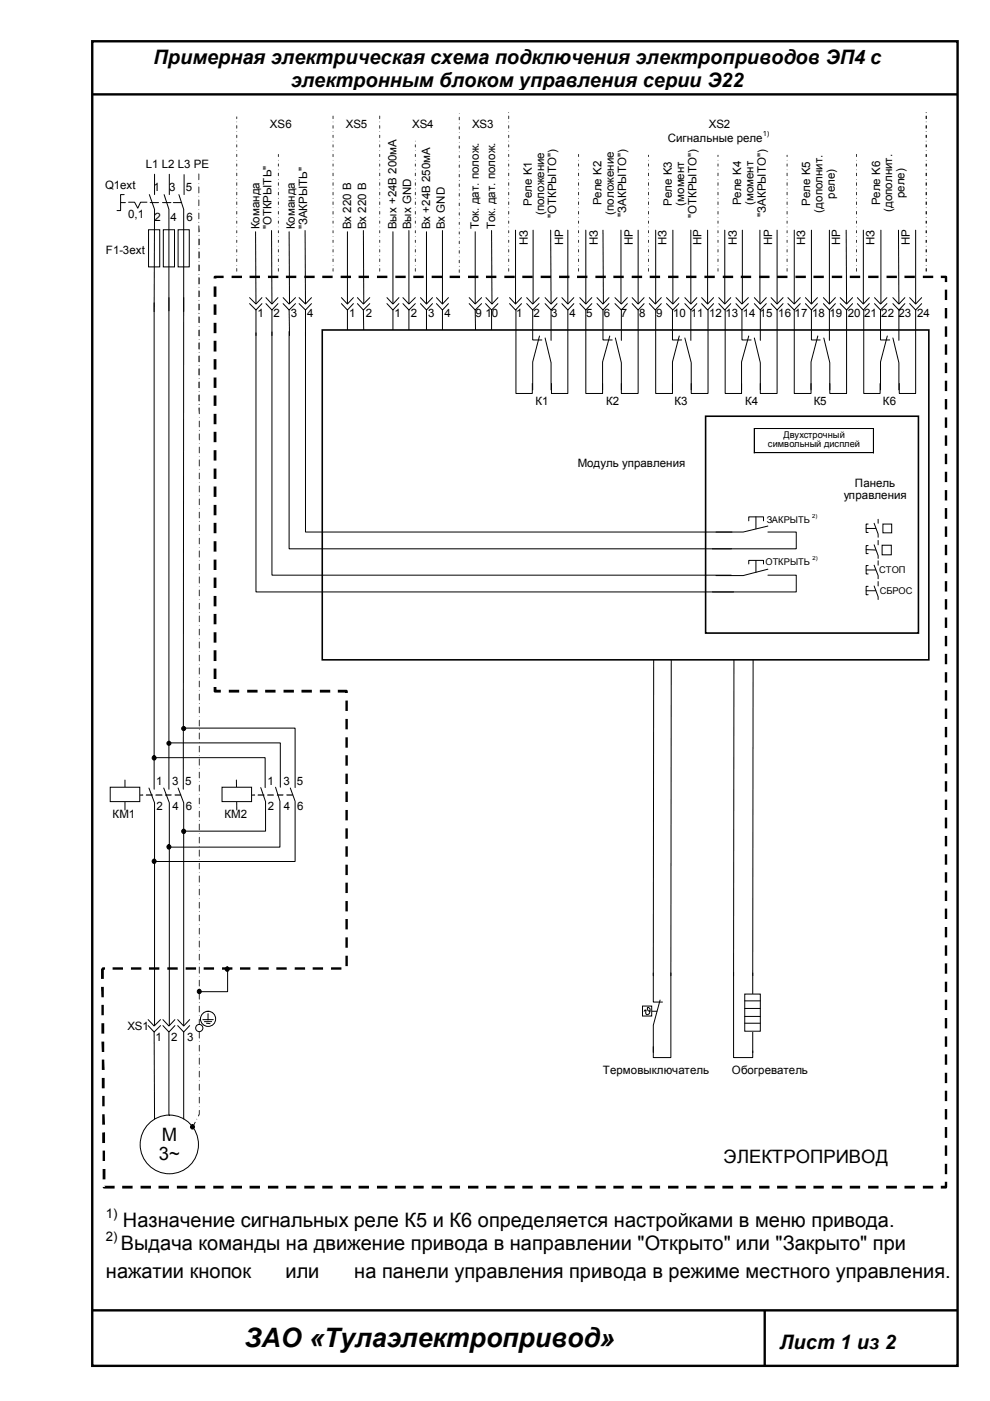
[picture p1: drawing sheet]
<svg xmlns="http://www.w3.org/2000/svg" width="210mm" height="297mm" viewBox="0 0 210 297" stroke-linecap="round" stroke-linejoin="round" font-family="sans-serif">
<path d="M19.6 8.7h183.4v280.9h-183.4zM19.6 20h183.4M19.6 277.8h183.4M162.1 277.8v11.8" fill="none" stroke="#000" stroke-width=".51"/>
<path d="M73.7 65.6v5.5M77 65.6l.1 5.5M83.3 65.6v5.5M86.7 65.6v5.5M90.4 65.6v5.5M93.8 65.6v5.5M100.8 65.6v5.5M104.2 65.6v5.5M138.6 135.8l-.1 71.1M142.3 136.4l-.1 70.5M155.6 136l-.1 70.9M159.7 136.1l-.1 70.8" fill="none" stroke="#000" stroke-width=".21"/>
<path d="M68.3 70h128.6v69.9h-128.6z" fill="#fff"/>
<path d="M68.3 70h128.6v69.9h-128.6z" fill="none" stroke="#000" stroke-width=".34"/>
<g fill="none" stroke="#000" stroke-width=".21">
<path d="M32.8 36.9v4.4M35.9 36.9v4.4M39 37v4.3M25.7 43h.9M26.3 41.3h-.7v3.3h-.8M27.3 42.9h1.2l.7 1.2 .6-1.2h1.4M31.5 48.7h2.4v7.9h-2.4zM31.7 41.3l1.1 3.1-.1 21.7M31.8 43h1.8M34.5 43h1.7M34.6 48.7h2.4v7.9h-2.4zM34.8 41.3l1 3.1v21.5"/>
<path d="M36.7 43h1.8M37.8 48.7h2.3v7.9h-2.3zM37.9 41.3l1 3.1v21.7M32.7 218.8l.1 18.5M35.8 218.9v17.5M38.9 218.8v18.5"/>
<circle cx="40.8" cy="238.9" r=".45"/>
<circle cx="35.9" cy="242.6" r="6.2"/>
</g>
<g fill="#000">
<path d="M42.1 36.9h.1v1.3zM42.1 38.9h.1zM42.2 39.5v1.5zM42.1 41.6h.1zM42.1 42.4h.1v1.3zM42.2 44.3v.2zM42.1 45.2h.1v1.3zM42.2 47v.3zM42.1 47.9h.1l.1 1.2-.1 .2zM42.1 49.9h.2zM42.1 50.7h.2v1.2l-.1 .1zM42.1 52.7h.2zM42.2 53.3l.1 .1v1.3l-.1 .1zM42.1 55.4h.2zM42.1 56.2h.2v1.2l-.1 .1zM42.2 58.1l.1 .1-.1 .1zM42.1 58.9h.2v1.3l-.1 .1zM42.1 60.9h.2z"/>
<path d="M42.1 61.7h.2v1.2l-.1 .1zM42.1 63.7h.2zM42.1 64.5h.2v1.2l-.1 .1zM42.1 66.4h.2l-.1 .2zM42.2 67.1l.1 .1-.1 1.3-.1-.1zM42.1 69.2h.2zM42.1 70h.2l-.1 1.3-.1-.1zM42.1 72h.2zM42.1 72.7h.2l-.1 1.4-.1-.1zM42.1 74.7h.2zM42.1 75.5h.2l-.1 1.3-.1-.1zM42.1 77.5h.2zM42.1 78.2h.2l-.1 1.4-.1-.1zM42.1 80.2h.2zM42.1 81h.2l-.1 1.3-.1-.1zM42.1 83h.2zM42.1 83.8l.1-.2 .1 .2-.1 1.3-.1-.1zM42.1 85.7h.2l-.1 .2z"/>
<path d="M42.1 86.5h.2l-.1 1.3zM42.2 88.5h.1zM42.2 89.3h.1l-.1 1.3zM42.2 91.1v.3zM42.2 92h.1l-.1 1.4zM42.2 94h.1zM42.2 94.8h.1l-.1 1.3zM42.2 96.7v.2zM42.2 97.5h.1l-.1 1.4zM42.2 99.5h.1zM42.2 100.3h.1l-.1 1.3zM42.2 102.3h.1zM42.2 102.9v1.5zM42.2 105h.1zM42.2 105.7v1.4zM42.2 107.8h.1zM42.2 108.6h.1l-.1 1.3zM42.2 110.4v.3z"/>
<path d="M42.2 111.3h.1l-.1 1.3zM42.2 113.3h.1zM42.2 114.1h.1l-.1 1.3zM42.2 116.1h.1zM42.2 116.7v1.5zM42.2 118.8h.1zM42.2 119.6h.1l-.1 1.3zM42.2 121.6h.1zM42.2 122.2v1.5zM42.2 124.3h.1zM42.2 125.1h.1l-.1 1.3zM42.2 127v.2zM42.2 127.8v1.4zM42.2 129.8h.1l-.1 .2zM42.2 130.6h.1l-.1 1.3zM42.2 132.5v.2zM42.2 133.4h.1l-.1 1.3zM42.2 135.4h.1z"/>
<path d="M42.2 136v1.5zM42.2 138.1h.1zM42.2 138.9h.1l-.1 1.3zM42.2 140.9h.1zM42.2 141.6h.1l-.1 1.4zM42.2 143.6h.1zM42.2 144.4h.1l-.1 1.3zM42.2 146.3v.2zM42.2 147v1.5zM42.2 149.1h.1l-.1 .2zM42.2 149.9h.1l-.1 1.3zM42.2 151.8v.2zM42.2 152.7h.1l-.1 1.3zM42.2 154.5v.3zM42.2 155.3v1.5zM42.2 157.4h.1zM42.2 158.2h.1l-.1 1.3zM42.2 160.2h.1z"/>
<path d="M42.2 160.9h.1l-.1 1.4zM42.2 162.9h.1zM42.2 163.7h.1l-.1 1.3zM42.2 165.6v.2zM42.2 166.3v1.5zM42.2 168.4h.1zM42.2 169.1v1.4zM42.2 171.2h.1zM42.2 172h.1l-.1 1.3zM42.2 173.8v.3zM42.2 174.6v1.5zM42.2 176.7h.1zM42.2 177.5h.1l-.1 1.3zM42.2 179.5h.1zM42.2 180.2h.1l-.1 1.4zM42.2 182.2h.1zM42.2 183h.1l-.1 1.3zM42.2 184.9v.2z"/>
<path d="M42.2 185.7h.1l-.1 1.4zM42.2 187.7h.1zM42.2 188.4v1.5zM42.2 190.5h.1zM42.2 191.3h.1l-.1 1.3zM42.2 193.2v.2zM42.2 193.9v1.5zM42.2 196h.1zM42.2 196.8h.1l-.1 1.3zM42.2 198.7v.2zM42.2 199.5h.1l-.1 1.4zM42.2 201.5h.1zM42.2 202.3h.1l-.1 1.4zM42.2 204.2v.2zM42.2 205h.1l-.1 1.4zM42.2 207h.1zM42.2 207.8h.1l-.1 1.4zM42.2 209.8h.1z"/>
<path d="M42.2 210.4v1.5zM42.2 212.5h.1l-.1 .2zM42.2 213.3h.1l-.1 1.4zM42.2 215.3h.1zM42.2 216.1h.1l-.1 1.4zM42.2 218v.2zM42.2 218.8h.1l-.1 1.4zM42.2 220.8h.1zM42.2 221.6h.1l-.1 1.4zM42.2 223.6h.1zM42.2 224.3h.1l-.1 1.4zM42.2 226.3h.1zM42.2 227.1h.1l-.1 1.4zM42.2 229.1h.1zM42.2 229.7v1.6zM42.2 231.8h.1zM42.2 232.6h.1l-.1 1.4zM42.2 234.6h.1zM42.2 235.4h.1v.8l-.1 .5h-.2zM41.7 237.3v-.1l.1 .1zM41.3 237.9h.2l-.6 1.1-.1-.1z"/>
</g>
<circle cx="40.8" cy="238.9" r=".45" fill="#000"/>
<path d="M147 243.2h47.8v6.4h-47.8z" fill="#fff"/>
<g fill="none" stroke="#000" stroke-width=".21">
<path d="M109.3 48.8v15.6M113 48.8v15.6M116.8 48.8v15.6M120.4 48.8v15.6M124.2 48.8v15.6M127.8 48.8l.1 15.6M131.7 48.8v15.6M135.3 48.8v15.6M139 48.8v15.6M142.7 48.8v15.6M146.5 48.8v15.6M150 48.8v15.6"/>
<path d="M153.7 48.8v15.6M157.4 48.8v15.6M161.1 48.8v15.6M164.8 48.8v15.6M168.4 48.8v15.6M172 48.8v15.6M175.9 48.8v15.6M179.4 48.8l.1 15.6M183 48.8v15.6M186.8 48.8v15.6M190.5 48.8l.1 15.6M194.1 48.8v15.6"/>
<path d="M32.7 64.2v103.1M35.8 63.1v104.2M38.9 63.1v104.2M108 63.1l1.3 1.4 1.3-1.4M108 64.4l1.3 1.3 1.3-1.3M109.4 65.6v17.8h3.5v-2.1M111.7 63.1l1.2 1.4 1.4-1.4M111.7 64.4l1.2 1.3 1.4-1.3M112.9 65.6v6.5h2M114.4 71.2l-1.5 5.5v6M115.6 63.1l1.2 1.4 1.3-1.4M115.6 64.4l1.2 1.3 1.3-1.3"/>
<path d="M115.6 71.7l1.2 5.2v5.8M116.8 65.6v6.6M119.1 63.1l1.3 1.4 1.3-1.4M119.1 64.4l1.3 1.3 1.3-1.3M120.4 65.6v17.8h-3.5v-2.1M122.9 63.1l1.3 1.4 1.3-1.4M122.9 64.4l1.3 1.3 1.3-1.3M124.2 65.6v17.8h3.6v-2.1M126.6 63.1l1.2 1.4 1.3-1.4M126.6 64.4l1.2 1.3 1.3-1.3M127.8 65.6v6.5h2M129.3 71.2l-1.5 5.5v6"/>
<path d="M130.4 63.1l1.3 1.4 1.3-1.4M130.4 64.4l1.3 1.3 1.3-1.3M130.5 71.7l1.2 5.2v5.8M131.7 65.6v6.6M134 63.1l1.3 1.4 1.3-1.4M134 64.4l1.3 1.3 1.3-1.3M135.3 65.6v17.8h-3.6v-2.1M137.7 63.1l1.2 1.4 1.3-1.4M137.7 64.4l1.2 1.3 1.3-1.3M139 65.6v17.8h3.6v-2.1M141.3 63.1l1.4 1.4 1.2-1.4M141.3 64.4l1.4 1.3 1.2-1.3"/>
<path d="M142.6 65.6v6.5h1.9M144 71.2l-1.4 5.5v6M145.2 63.1l1.3 1.4 1.2-1.4M145.2 64.4l1.3 1.3 1.2-1.3M145.2 71.7l1.4 5.2v5.8M146.5 65.6v6.6M148.8 63.1l1.2 1.4 1.3-1.4M148.8 64.4l1.2 1.3 1.3-1.3M150.1 65.6v17.8h-3.5v-2.1M152.4 63.1l1.3 1.4 1.2-1.4M152.4 64.4l1.3 1.3 1.2-1.3M153.8 65.6v17.8h3.4v-2.1"/>
<path d="M156 63.1l1.3 1.4 1.4-1.4M156 64.4l1.3 1.3 1.4-1.3M157.3 65.6v6.5h2M158.7 71.2l-1.5 5.5v6M159.9 63.1l1.3 1.4 1.3-1.4M159.9 64.4l1.3 1.3 1.3-1.3M159.9 71.7l1.3 5.2v5.8M161.2 65.6v6.6M163.5 63.1l1.3 1.4 1.2-1.4M163.5 64.4l1.3 1.3 1.2-1.3M164.8 65.6v17.8h-3.6v-2.1M167 63.1l1.4 1.4 1.3-1.4"/>
<path d="M167 64.4l1.4 1.3 1.3-1.3M168.4 65.6v17.8h3.6v-2.1M170.8 63.1l1.2 1.4 1.3-1.4M170.8 64.4l1.2 1.3 1.3-1.3M172 65.6v6.5h1.9M173.4 71.2l-1.4 5.5v6M174.6 63.1l1.3 1.4 1.2-1.4M174.6 64.4l1.3 1.3 1.2-1.3M174.7 71.7l1.2 5.2v5.8M175.9 65.6v6.6M178.1 63.1l1.4 1.4 1.3-1.4M178.1 64.4l1.4 1.3 1.3-1.3"/>
<path d="M179.5 65.6v17.8h-3.6v-2.1M181.8 63.1l1.2 1.4 1.3-1.4M181.8 64.4l1.2 1.3 1.3-1.3M183.1 65.6v17.8h3.5v-2.1M185.4 63.1l1.3 1.4 1.3-1.4M185.4 64.4l1.3 1.3 1.3-1.3M186.7 65.6v6.5h1.9M188.1 71.2l-1.4 5.5v6M189.3 63.1l1.3 1.4 1.3-1.4M189.3 64.4l1.3 1.3 1.3-1.3M189.3 71.7l1.3 5.2v5.8M190.6 65.6v6.6"/>
<path d="M192.9 63.1l1.2 1.4 1.3-1.4M192.9 64.4l1.2 1.3 1.3-1.3M194.1 65.6v17.8h-3.4v-2.1M48.3 205.5v4.8h-6.1M137.3 214.4h2M138.5 206.3v6.2h2M140 212l-1.5 5.4v5.7"/>
<circle cx="42.2" cy="210.2" r=".45"/>
<circle cx="48.2" cy="205.5" r=".45"/>
</g>
<g fill="#000">
<circle cx="42.2" cy="210.2" r=".45"/>
<circle cx="48.2" cy="205.5" r=".45"/>
</g>
<g fill="#000">
<path d="M107.8 36.7h.1v.7zM107.8 36h.1zM107.8 34.7h.1v.6zM107.8 34h.1z"/>
<path d="M107.8 32.7h.1v.6zM107.8 31.9h.1zM107.9 30.6v.7zM107.8 29.9h.1z"/>
<path d="M107.8 28.6h.1v.7zM107.8 27.9h.1zM107.8 26.6h.1v.7zM107.9 25.8v.1zM107.8 24.6h.1v.7zM107.9 23.7v.3z"/>
<path d="M196.3 36.7h.2v.6l-.2 .1zM196.3 36h.2zM196.3 34.7h.2v.5l-.2 .1zM196.3 34h.2z"/>
<path d="M196.3 32.7h.2v.5l-.2 .1zM196.3 31.9h.2zM196.3 30.6l.2 .1v.5l-.2 .1zM196.3 29.9h.2z"/>
<path d="M196.3 28.6h.2v.6l-.2 .1zM196.3 27.9h.2zM196.3 26.6h.2v.6l-.2 .1zM196.3 25.8l.2 .1h-.2zM196.3 24.6h.2v.6l-.2 .1zM196.3 23.7l.2 .2-.2 .1z"/>
<path d="M107.8 56.9h.1v.7zM107.8 56.2h.1zM107.8 54.9h.1v.7zM107.8 54.2h.1z"/>
<path d="M107.9 52.8v.7zM107.8 52.2h.1zM107.8 50.9h.1v.6zM107.8 50.2h.1z"/>
<path d="M107.8 48.9h.1v.6zM107.9 48v.2zM107.8 46.8h.1v.6zM107.8 46.1h.1z"/>
<path d="M107.8 44.8h.1v.7zM107.8 44.1h.1zM107.9 42.7v.8zM107.8 42h.1v.2z"/>
<path d="M107.8 40.8h.1v.6zM107.9 39.9v.3zM107.8 38.7h.1v.7zM107.9 38v.1z"/>
<path d="M122.6 56.9h.2l-.1 .7zM122.6 56.2h.2zM122.6 54.9h.2l-.1 .7zM122.6 54.2h.2zM122.7 52.8v.7zM122.6 52.2h.2zM122.6 50.9h.2l-.1 .6zM122.6 50.2h.2zM122.6 48.9h.2l-.1 .6zM122.7 48v.2zM122.6 46.8h.2l-.1 .6zM122.6 46.1h.2zM122.6 44.8h.2l-.1 .7zM122.6 44.1h.2zM122.7 42.7v.8zM122.6 42h.2l-.1 .2zM122.6 40.8h.2l-.1 .6zM122.7 39.9v.3zM122.6 38.7h.2l-.1 .7zM122.7 38v.1zM122.6 36.7h.2l-.1 .7zM122.6 36h.2zM122.6 34.7h.2l-.1 .6zM122.6 34h.2zM122.6 32.7h.2l-.1 .6z"/>
<path d="M137.4 56.9h.2l-.1 .7zM137.4 56.2h.2zM137.4 54.9h.2l-.1 .7zM137.4 54.2h.2zM137.5 52.8v.7zM137.4 52.2h.2zM137.4 50.9h.2l-.1 .6zM137.4 50.2h.2zM137.4 48.9h.2l-.1 .6zM137.5 48v.2zM137.4 46.8h.2l-.1 .6zM137.4 46.1h.2zM137.4 44.8h.2l-.1 .7zM137.4 44.1h.2zM137.5 42.7v.8zM137.4 42h.2l-.1 .2zM137.4 40.8h.2l-.1 .6zM137.5 39.9v.3zM137.4 38.7h.2l-.1 .7zM137.5 38v.1zM137.4 36.7h.2l-.1 .7zM137.4 36h.2zM137.4 34.7h.2l-.1 .6zM137.4 34h.2zM137.4 32.9h.2l-.1 .4z"/>
<path d="M152.2 56.8v.8zM152.1 56.2h.2zM152.1 54.9h.2l-.1 .7zM152.2 54.1v.2zM152.2 52.8v.7zM152.2 52.1v.2zM152.2 50.8v.7zM152.2 50.1v.1zM152.2 48.8v.7zM152.2 48v.2zM152.2 46.8v.6zM152.2 46v.2zM152.2 44.7v.8zM152.2 44v.1zM152.2 42.7v.8zM152.2 41.9v.3zM152.2 40.7v.7zM152.2 39.9v.3zM152.2 38.6v.8zM152.2 38v.1zM152.2 36.6v.8zM152.2 35.9v.2zM152.2 34.7v.6zM152.2 33.9v.2zM152.2 32.8v.5z"/>
<path d="M166.8 56.9h.2l-.1 .7zM166.8 56.2h.2zM166.8 54.9h.2l-.1 .7zM166.8 54.2h.2zM166.9 52.8v.7zM166.8 52.2h.2zM166.8 50.9h.2l-.1 .6zM166.8 50.2h.2zM166.8 48.9h.2l-.1 .6zM166.9 48v.2zM166.8 46.8h.2l-.1 .6zM166.8 46.1h.2zM166.8 44.8h.2l-.1 .7zM166.8 44.1h.2zM166.9 42.7v.8zM166.8 42h.2l-.1 .2zM166.8 40.8h.2l-.1 .6zM166.9 39.9v.3zM166.8 38.7h.2l-.1 .7zM166.9 38v.1zM166.8 36.7h.2l-.1 .7zM166.8 36h.2zM166.8 34.7h.2l-.1 .6zM166.8 34h.2zM166.8 32.9h.2l-.1 .4z"/>
<path d="M181.5 56.9h.2l-.1 .7zM181.5 56.2h.2zM181.5 54.9h.2l-.1 .7zM181.5 54.2h.2zM181.6 52.8v.7zM181.5 52.2h.2zM181.5 50.9h.2l-.1 .6zM181.5 50.2h.2zM181.5 48.9h.2l-.1 .6zM181.6 48v.2zM181.5 46.8h.2l-.1 .6zM181.5 46.1h.2zM181.5 44.8h.2l-.1 .7zM181.5 44.1h.2zM181.6 42.7v.8zM181.5 42h.2l-.1 .2zM181.5 40.8h.2l-.1 .6zM181.6 39.9v.3zM181.5 38.7h.2l-.1 .7zM181.6 38v.1zM181.5 36.7h.2l-.1 .7zM181.5 36h.2zM181.5 34.7h.2l-.1 .6zM181.5 34h.2zM181.5 32.7h.2l-.1 .6z"/>
<path d="M196.3 56.9h.2v.6l-.2 .1zM196.3 56.2h.2zM196.3 54.9h.2v.6l-.2 .1zM196.3 54.2h.2z"/>
<path d="M196.3 52.8l.2 .1v.6h-.2zM196.3 52.2h.2zM196.3 50.9h.2v.5l-.2 .1zM196.3 50.2h.2z"/>
<path d="M196.3 48.9h.2v.5l-.2 .1zM196.3 48l.2 .1-.2 .1zM196.3 46.8h.2v.6h-.2zM196.3 46.1h.2z"/>
<path d="M196.3 44.8h.2v.6l-.2 .1zM196.3 44.1h.2zM196.3 42.7l.2 .1v.6l-.2 .1zM196.3 42h.2l-.2 .2z"/>
<path d="M196.3 40.8h.2v.5l-.2 .1zM196.3 39.9l.2 .2-.2 .1zM196.3 38.7h.2v.6l-.2 .1zM196.3 38h.2l-.2 .1z"/>
</g>
<path d="M136.2 213.3h2v2.1h-2z" fill="#fff"/>
<g fill="none" stroke="#000" stroke-width=".21">
<path d="M54.2 49.1l.1 15.3M57.6 48.9l.1 15.5M61.3 49.1l.1 15.3M64.7 48.9l.1 15.5M52.9 63.1l1.4 1.4 1.2-1.4M52.9 64.4l1.4 1.3 1.2-1.3M54.3 65.6v5.5M56.4 63.1l1.3 1.4 1.2-1.4M56.4 64.4l1.3 1.3 1.2-1.3M57.7 65.6v5.5M60 63.1l1.3 1.4 1.4-1.4M60 64.4l1.3 1.3 1.4-1.3"/>
<path d="M61.3 65.6l.1 5.5M63.4 63.1l1.4 1.4 1.2-1.4M63.4 64.4l1.4 1.3 1.2-1.3M64.8 65.6v5.5M183.6 112h2.1M183.6 116.5l2.1 .1M184.1 111.1h-.5v1.8h.5M184.1 115.7h-.5v1.7h.5M184.1 119.9h-.5v1.8h.5M185.3 110.9l.9 2.3v.7M185.3 115.5l.9 2.3v.6M185.3 119.8l.9 2.2v.7"/>
<path d="M186.2 110.1v.8M186.2 114.6v.9M186.2 118.9v.9M187 115.6h2v2h-2zM187.2 111.1h1.9v1.9h-1.9zM183.6 120.8h2.1M183.6 125.3h2.1M184.1 124.3h-.5v1.8h.5M185.3 124.2l.9 2.3v.6M186.2 123.3v.9M136.2 213.3h2v2.1h-2zM136.6 214.4l.1-.2h.3a.54 .54 0 0 0-.1 .6 .54 .54 0 0 0 .5 .3l.3-.3a.91 .91 0 0 0-.3-1.2 .5 .5 0 0 0-.1 .5 .5 .5 0 0 0 .5 .3"/>
<path d="M142.2 206.3v17.9h-3.7v-2.3M159.6 206.3v16.9"/>
</g>
<g fill="#000">
<path d="M50.1 36.7h.2l-.1 .7zM50.1 36h.2zM50.1 34.7h.2l-.1 .6zM50.1 34h.2z"/>
<path d="M50.1 32.7h.2l-.1 .6zM50.1 31.9h.2zM50.2 30.6v.7zM50.1 29.9h.2z"/>
<path d="M50.1 28.6h.2l-.1 .7zM50.1 27.9h.2zM50.1 26.6h.2l-.1 .7zM50.2 25.8v.1zM50.1 24.8h.2l-.1 .5z"/>
<path d="M97.3 36.9h.2l-.1 .7zM97.3 36.3h.2zM97.4 34.8v.8zM97.3 34.2h.2z"/>
<path d="M97.3 33h.2l-.1 .6zM97.4 32.1v.2zM97.3 30.9h.2l-.1 .6zM97.4 30.1v.2z"/>
<path d="M97.4 28.8v.7zM97.4 28.1v.1zM97.3 26.9h.2l-.1 .6zM97.4 26v.2zM97.4 24.8v.7zM97.3 24.1h.2z"/>
<path d="M50.1 56.9h.2l-.1 .7zM50.1 56.2h.2zM50.1 54.9h.2l-.1 .7zM50.1 54.2h.2z"/>
<path d="M50.2 52.8v.7zM50.1 52.2h.2zM50.1 50.9h.2l-.1 .6zM50.1 50.2h.2z"/>
<path d="M50.1 48.9h.2l-.1 .6zM50.2 48v.2zM50.1 46.8h.2l-.1 .6zM50.1 46.1h.2z"/>
<path d="M50.1 44.8h.2l-.1 .7zM50.1 44.1h.2zM50.2 42.7v.8zM50.1 42h.2l-.1 .2z"/>
<path d="M50.1 40.8h.2l-.1 .6zM50.2 39.9v.3zM50.1 38.7h.2l-.1 .7zM50.2 38v.1z"/>
<path d="M58.9 56.9h.2l-.1 .7zM58.9 56.2h.2zM58.9 54.9h.2l-.1 .7zM58.9 54.2h.2zM59 52.8v.7zM58.9 52.2h.2zM58.9 50.9h.2l-.1 .6zM58.9 50.2h.2zM58.9 48.9h.2l-.1 .6zM59 48v.2zM58.9 46.8h.2l-.1 .6zM58.9 46.1h.2zM58.9 44.8h.2l-.1 .7zM58.9 44.1h.2zM59 42.7v.8zM58.9 42h.2l-.1 .2zM58.9 40.8h.2l-.1 .6zM59 39.9v.3zM58.9 38.7h.2l-.1 .7zM59 38v.1zM58.9 36.7h.2l-.1 .7zM58.9 36h.2zM58.9 34.7h.2l-.1 .6zM58.9 34h.2zM58.9 32.7h.2l-.1 .6z"/>
<path d="M97.4 57.1v.8zM97.4 56.3v.3zM97.4 55.1v.7zM97.4 54.4v.2z"/>
<path d="M97.3 53.1h.2l-.1 .7zM97.3 52.4h.2zM97.4 51v.8zM97.3 50.4h.2z"/>
<path d="M97.4 49.1v.6zM97.3 48.4h.2zM97.4 47v.7zM97.3 46.3h.2z"/>
<path d="M97.4 45v.7zM97.3 44.3h.2zM97.4 43v.7zM97.4 42.2v.2z"/>
<path d="M97.3 41h.2l-.1 .7zM97.3 40.2h.2l-.1 .2zM97.3 39h.2l-.1 .7zM97.4 38.1v.3z"/>
</g>
<path d="M149.6 88.3h45.1v45.9h-45.1z" fill="none" stroke="#000" stroke-width=".34"/>
<path d="M157.9 210.8h3.3v7.8h-3.3z" fill="#fff"/>
<g fill="none" stroke="#000" stroke-width=".21">
<path d="M100.8 49.1v15.3M104.2 48.9l.1 15.5M99.5 63.1l1.3 1.4 1.3-1.4M99.5 64.4l1.3 1.3 1.3-1.3M103 64.4l1.2 1.3 1.4-1.3M103 63.1l1.3 1.4 1.3-1.4M159.9 96h25.4M160 91v5M160 90.9h25.2M160 96h25.2M185.2 90.9v5.2M185.3 91v5"/>
<path d="M185.3 90.9h-25.4v5.2M26.5 165.4v6.3M155.5 206.2v18h4.1v-1.4M157.9 210.8h3.3v7.8h-3.3zM157.9 212.2h3.3M157.9 213.8h3.3M157.9 215.5h3.3M157.9 216.9h3.3"/>
</g>
<g fill="#000">
<path d="M159.9 90.9l.1 .1zM159.9 96l.1 .1zM185.2 90.9l.1 .1zM185.2 96h.1v.1h-.1z"/>
<path d="M37 168.5h1.4v.2h-1.3zM35.1 168.4l1.3 .1-.1 .2h-1.2zM33 168.4h1.4l.1 .2-1.5 .1zM31 168.4h1.3l.1 .2-1.4 .1zM29 168.5l1.3-.1 .1 .2-1.4 .1z"/>
</g>
<path d="M23.4 166.9h6.2v3.1h-6.2z" fill="#fff"/>
<path d="M23.4 166.9h6.2v3.1h-6.2zM50.1 165.4l.1 6.3M55.3 167l1 3v6.2h-17.4M58.4 166.9l1 3v9.7h-23.6M61.6 167.1l1 2.8v12.8h-29.9" fill="none" stroke="#000" stroke-width=".21"/>
<path d="M60.7 168.5h1.4v.2h-1.3zM58.8 168.4l1.3 .1-.1 .2h-1.2zM56.7 168.4h1.3l.1 .2-1.4 .1zM54.7 168.4h1.3l.1 .2-1.4 .1zM52.7 168.5l1.3-.1 .1 .2-1.4 .1z" fill="#000"/>
<path d="M47.1 166.9h6.2v3.1h-6.2z" fill="#fff"/>
<g fill="none" stroke="#000" stroke-width=".21">
<path d="M35.8 157.5h23.6v9.4M38.9 154.4h23.7v12.6M32.7 160.6h23.5v6.4M47.1 166.9h6.2v3.1h-6.2zM31.4 216.2l1.3 1.3 1.3-1.3M31.4 217.5l1.3 1.3 1.3-1.3M34.5 216.2l1.3 1.3 1.3-1.3M34.5 217.5l1.3 1.3 1.3-1.3M37.7 216.2l1.2 1.3 1.3-1.3M37.7 217.5l1.2 1.3 1.3-1.3"/>
<circle cx="35.8" cy="157.6" r=".43"/>
<circle cx="38.9" cy="154.5" r=".43"/>
<circle cx="32.7" cy="160.7" r=".45"/>
<circle cx="35.8" cy="179.5" r=".44"/>
<circle cx="38.9" cy="176.2" r=".44"/>
<circle cx="32.7" cy="182.6" r=".44"/>
</g>
<g fill="#000">
<circle cx="35.8" cy="157.6" r=".43"/>
<circle cx="38.9" cy="154.5" r=".43"/>
<circle cx="32.7" cy="160.7" r=".45"/>
<circle cx="35.8" cy="179.5" r=".44"/>
<circle cx="38.9" cy="176.2" r=".44"/>
<circle cx="32.7" cy="182.6" r=".44"/>
</g>
<circle cx="42.2" cy="218" r=".76" fill="#fff"/>
<g fill="none" stroke="#000" stroke-width=".21">
<path d="M73.7 49.1v15.3M77 48.9l.1 15.5M83.3 49.1v15.3M86.7 48.9v15.5M90.4 49.1v15.3M93.8 48.9v15.5M54.3 70.6v54.9h101.2M57.7 70.4v51.5h97.3M61.3 70.3v46.1h93.8M64.8 70.4v42.4h90.4M72.4 63.1l1.3 1.4 1.2-1.4M72.4 64.4l1.3 1.3 1.2-1.3"/>
<path d="M75.8 63.1l1.2 1.4 1.4-1.4M75.8 64.4l1.2 1.3 1.4-1.3M82 63.1l1.3 1.4 1.3-1.4M82 64.4l1.3 1.3 1.3-1.3M85.4 63.1l1.3 1.4 1.4-1.4M85.4 64.4l1.3 1.3 1.4-1.3M89.2 63.1l1.2 1.4 1.3-1.4M89.2 64.4l1.2 1.3 1.3-1.3M92.5 63.1l1.3 1.4 1.3-1.4M92.5 64.4l1.3 1.3 1.3-1.3M158.7 110.4v-.8h3.2v.8M158.7 119.6v-.8h3.2v.8"/>
<path d="M160.3 109.6v2.5M160.3 118.8v2.6M162.8 111.5l-5.2 1.3h-5.8M162.8 112.8h6v3.6h-17.8M162.8 120.7l-5.2 1.3h-5.8M162.8 121.9h6v3.6h-17.8M31.6 167.1l1.2 3.1v47.2M34.7 167.1l1.2 3.1v47.2M37.8 167.1l1.1 3.1v47.2M43 216.2h2.2M43.3 216.6h1.6M43.8 216.9l.7 .1"/>
<path d="M44.1 214.9v1.4"/>
<circle cx="42.2" cy="218" r=".76"/>
<circle cx="44.1" cy="216" r="1.62"/>
</g>
<g fill="#000">
<path d="M70.5 36.7h.2l-.1 .7zM70.5 36h.2zM70.5 34.7h.2l-.1 .6zM70.5 34h.2z"/>
<path d="M70.5 32.7h.2l-.1 .6zM70.5 31.9h.2zM70.6 30.6v.7zM70.5 29.9h.2z"/>
<path d="M70.5 28.6h.2l-.1 .7zM70.5 27.9h.2zM70.5 26.6h.2l-.1 .7zM70.6 25.8v.1zM70.5 24.6h.2l-.1 .7z"/>
<path d="M80.4 36.7h.2l-.1 .7zM80.4 36h.2zM80.4 34.7h.2l-.1 .6zM80.4 34h.2z"/>
<path d="M80.4 32.7h.2l-.1 .6zM80.4 31.9h.2zM80.5 30.6v.7zM80.4 29.9h.2z"/>
<path d="M80.4 28.6h.2l-.1 .7zM80.4 27.9h.2zM80.4 26.6h.2l-.1 .7zM80.5 25.8v.1zM80.4 24.6h.2l-.1 .7z"/>
<path d="M70.5 56.9h.2l-.1 .7zM70.5 56.2h.2zM70.5 54.9h.2l-.1 .7zM70.5 54.2h.2z"/>
<path d="M70.6 52.8v.7zM70.5 52.2h.2zM70.5 50.9h.2l-.1 .6zM70.5 50.2h.2z"/>
<path d="M70.5 48.9h.2l-.1 .6zM70.6 48v.2zM70.5 46.8h.2l-.1 .6zM70.5 46.1h.2z"/>
<path d="M70.5 44.8h.2l-.1 .7zM70.5 44.1h.2zM70.6 42.7v.8zM70.5 42h.2l-.1 .2z"/>
<path d="M70.5 40.8h.2l-.1 .6zM70.6 39.9v.3zM70.5 38.7h.2l-.1 .7zM70.6 38v.1z"/>
<path d="M80.4 56.9h.2l-.1 .7zM80.4 56.2h.2zM80.4 54.9h.2l-.1 .7zM80.4 54.2h.2z"/>
<path d="M80.5 52.8v.7zM80.4 52.2h.2zM80.4 50.9h.2l-.1 .6zM80.4 50.2h.2z"/>
<path d="M80.4 48.9h.2l-.1 .6zM80.5 48v.2zM80.4 46.8h.2l-.1 .6zM80.4 46.1h.2z"/>
<path d="M80.4 44.8h.2l-.1 .7zM80.4 44.1h.2zM80.5 42.7v.8zM80.4 42h.2l-.1 .2z"/>
<path d="M80.4 40.8h.2l-.1 .6zM80.5 39.9v.3zM80.4 38.7h.2l-.1 .7zM80.5 38v.1z"/>
<path d="M88 56.9h.1v.7zM88 56.2h.1zM88 54.9h.1v.7zM88 54.2h.1zM88.1 52.8v.7zM88 52.2h.1zM88 50.9h.1v.6zM88 50.2h.1zM88 48.9h.1v.6zM88.1 48v.2zM88 46.8h.1v.6zM88 46.1h.1zM88 44.8h.1v.7zM88 44.1h.1zM88.1 42.7v.8zM88 42h.1v.2zM88 40.8h.1v.6zM88.1 39.9v.3zM88 38.7h.1v.7zM88.1 38v.1zM88 36.7h.1v.7zM88 36h.1zM88 34.7h.1v.6zM88 34h.1zM88 32.7h.1v.6zM88 31.9h.1zM88.1 30.6v.7zM88 29.9h.1z"/>
<path d="M21.4 205.3h.6v2.2h-.6zM21.4 209.2h.6v2.2h-.5zM21.5 213h.5v2.3h-.5zM21.5 216.9h.6v2.2h-.6zM21.5 220.8h.6v2.2h-.5zM21.6 224.6h.5l.1 2.3h-.6zM21.6 228.5h.6v2.2h-.6zM21.7 232.4h.5v2.2h-.5zM21.7 236.2h.5l.1 2.2h-.6zM21.7 240.1h.6v2.2h-.6zM21.8 244h.5v2.2h-.5zM21.8 247.8h.6v2.2h-.6zM21.8 251.7h.6l-.3-.3h2.2v.6h-2.2l-.3-.1zM25.9 251.4h2.2v.6h-2.2zM29.8 251.4h2.2v.6h-2.2zM33.6 251.4h2.2v.6h-2.2zM37.5 251.4h2.2v.6h-2.2zM41.3 251.4h2.2v.6h-2.2zM45.2 251.4h2.2v.6h-2.2zM49 251.4h2.3v.6h-2.3zM52.9 251.4h2.2v.6h-2.2zM56.8 251.4h2.2v.6h-2.2zM60.6 251.4h2.2v.6h-2.2zM64.5 251.4h2.2v.6h-2.2zM68.3 251.4h2.2v.6h-2.2zM72.2 251.4h2.2v.6h-2.2zM76 251.4h2.2v.6h-2.2zM79.9 251.4h2.2v.6h-2.2zM83.7 251.4h2.3v.6h-2.3zM87.6 251.4h2.2v.6h-2.2zM91.5 251.4h2.2v.6h-2.2zM95.3 251.4h2.2v.6h-2.2zM99.2 251.4h2.2v.6h-2.2zM103 251.4h2.2v.6h-2.2zM106.9 251.4h2.2v.6h-2.2zM110.7 251.4h2.2v.6h-2.2zM114.6 251.4h2.2v.6h-2.2zM118.4 251.4h2.3v.6h-2.3zM122.3 251.4h2.2v.6h-2.2zM126.2 251.4h2.2v.6h-2.2zM130 251.4h2.2v.6h-2.2zM133.9 251.4h2.2v.6h-2.2zM137.8 251.4h2.2v.6h-2.2zM141.6 251.4h2.2v.6h-2.2zM145.5 251.4h2.2v.6h-2.2zM149.4 251.4h2.2v.6h-2.2zM153.2 251.4h2.2v.6h-2.2zM157.1 251.4h2.2v.6h-2.2zM161 251.4h2.2v.6h-2.2zM164.8 251.4h2.2v.6h-2.2zM168.7 251.4h2.2v.6h-2.2zM172.5 251.4h2.2v.6h-2.2zM176.4 251.4h2.2v.6h-2.2zM180.2 251.4h2.2v.6h-2.2zM184.1 251.4h2.2v.6h-2.2zM187.9 251.4h2.3v.6h-2.3zM191.8 251.4h2.2v.6h-2.2zM195.7 251.4h2.2v.6h-2.2zM199.5 251.4h1.1l-.3 .3v-1.1h.5l-.1 1.3-1.2 .1zM200.3 246.7h.5v2.2h-.5zM200.3 242.9h.5v2.2h-.5zM200.3 239h.5v2.2h-.5zM200.3 235.1h.5v2.2h-.5zM200.3 231.3h.5v2.2h-.5zM200.3 227.4h.5v2.2h-.5zM200.3 223.5h.5v2.2h-.5zM200.3 219.7h.5v2.2h-.5zM200.3 215.8h.5v2.2h-.5zM200.3 211.9h.5v2.3h-.5zM200.3 208.1h.5v2.2h-.5zM200.3 204.2h.5v2.2h-.5zM200.3 200.4h.5v2.2h-.5zM200.3 196.5h.5v2.2h-.5zM200.3 192.6h.5v2.2h-.5zM200.3 188.8h.5v2.2h-.5zM200.3 184.9h.5v2.2h-.5zM200.3 181.1h.5v2.2h-.5zM200.3 177.2h.5v2.2h-.5zM200.3 173.3h.5v2.3h-.5zM200.3 169.5h.5v2.2h-.5zM200.3 165.6h.5v2.2h-.5zM200.3 161.8h.5v2.2h-.5zM200.3 157.9h.5v2.2h-.5zM200.3 154.1h.5v2.2h-.5zM200.3 150.2h.5v2.2h-.5zM200.3 146.3h.5v2.2h-.5zM200.3 142.5h.5v2.2h-.5zM200.3 138.6h.5v2.2h-.5zM200.3 134.8h.5v2.2h-.5zM200.3 130.9h.5v2.2h-.5zM200.3 127h.5v2.2h-.5zM200.3 123.2h.5v2.2h-.5zM200.3 119.3h.5v2.2h-.5zM200.3 115.5h.5v2.2h-.5zM200.3 111.6h.5v2.2h-.5zM200.3 107.7h.5v2.3h-.5zM200.3 103.9h.5v2.2h-.5zM200.3 100h.5v2.2h-.5zM200.3 96.2h.5v2.2h-.5zM200.3 92.3h.5v2.2h-.5zM200.3 88.5h.5v2.2h-.5zM200.3 84.6h.5v2.2h-.5zM200.3 80.7h.5v2.2h-.5zM200.3 76.9h.5v2.2h-.5zM200.3 73h.5v2.2h-.5zM200.3 69.2h.5v2.2h-.5zM200.3 65.3h.5v2.2h-.5zM200.3 61.4h.5v2.2h-.5zM199.5 58.4l1.2 .1 .1 1.3h-.5v-1.1l.3 .3h-1.1zM195.7 58.4h2.2v.6h-2.2zM191.8 58.4h2.2v.6h-2.2zM188 58.4h2.2v.6h-2.2zM184.1 58.4h2.2v.6h-2.2zM180.2 58.4h2.2v.6h-2.2zM176.4 58.4h2.2v.6h-2.2zM172.5 58.4h2.2v.6h-2.2zM168.7 58.4h2.2v.6h-2.2zM164.8 58.4h2.2v.6h-2.2zM161 58.4h2.2v.6h-2.2zM157.1 58.4h2.2v.6h-2.2zM153.2 58.4h2.2v.6h-2.2zM149.4 58.4h2.2v.6h-2.2zM145.5 58.4h2.2v.6h-2.2zM141.6 58.4h2.2v.6h-2.2zM137.8 58.4h2.2v.6h-2.2zM133.9 58.4h2.2v.6h-2.2zM130 58.4h2.2v.6h-2.2zM126.2 58.4h2.2v.6h-2.2zM122.3 58.4h2.2v.6h-2.2zM118.5 58.4h2.2v.6h-2.2zM114.6 58.4h2.2v.6h-2.2zM110.7 58.4h2.2v.6h-2.2zM106.9 58.4h2.2v.6h-2.2zM103 58.4h2.2v.6h-2.2zM99.2 58.4h2.2v.6h-2.2zM95.3 58.4h2.2v.6h-2.2zM91.5 58.4h2.2v.6h-2.2zM87.6 58.4h2.2v.6h-2.2zM83.8 58.4h2.2v.6h-2.2zM79.9 58.4h2.2v.6h-2.2zM76 58.4h2.2v.6h-2.2zM72.2 58.4h2.2v.6h-2.2zM68.3 58.4h2.2v.6h-2.2zM64.5 58.4h2.2v.6h-2.2zM60.6 58.4h2.2v.6h-2.2zM56.8 58.4h2.2v.6h-2.2zM52.9 58.4h2.2v.6h-2.2zM49.1 58.4h2.2v.6h-2.2zM45.4 58.5l2-.1v.6h-1.8l.3-.3v.3h-.6zM45.3 60.7h.6v2.2h-.6zM45.3 64.5h.6v2.2h-.6zM45.3 68.4h.6v2.2h-.6zM45.3 72.2h.6v2.3h-.6zM45.3 76.1h.6v2.2h-.6zM45.3 80h.6v2.2h-.6zM45.3 83.8h.6v2.2h-.6zM45.3 87.7h.6v2.2h-.6zM45.3 91.6h.6v2.2h-.6zM45.3 95.4h.6v2.2h-.6zM45.3 99.3h.6v2.2h-.6zM45.3 103.2h.6v2.2h-.6zM45.3 107h.6v2.2h-.6zM45.3 110.9h.6v2.2h-.6zM45.3 114.8h.6v2.2h-.6zM45.3 118.6h.6v2.2h-.6zM45.3 122.5h.6v2.2h-.6zM45.3 126.4h.6v2.2h-.6zM45.3 130.2h.6v2.2h-.6zM45.3 134.1h.6v2.2h-.6zM45.3 137.9h.6v2.3h-.6zM45.3 141.8h.6v2.2h-.6zM45.3 145.7h.6v.9l-.3-.4h1.2v.6h-1.4zM48.5 146.2h2.2v.6h-2.2zM52.4 146.2h2.2v.6h-2.2zM56.2 146.2h2.2v.6h-2.2zM60.1 146.2h2.2v.6h-2.2zM63.9 146.2h2.2v.6h-2.2zM67.8 146.2h2.2v.6h-2.2zM71.6 146.2h1.9l.2 .1v.6h-.5v-.3l.3 .2h-1.9zM73.2 148.5h.5v2.2h-.5zM73.2 152.4h.5v2.2h-.5zM73.2 156.3h.5v2.2h-.5zM73.2 160.1h.5v2.2h-.5zM73.2 164h.5v2.2h-.5zM73.2 167.8h.5v2.2h-.5zM73.2 171.7h.5v2.2h-.5zM73.2 175.6h.5v2.2h-.5zM73.2 179.4h.5v2.2h-.5zM73.2 183.3h.5v2.2h-.5zM73.2 187.1h.5v2.2h-.5zM73.2 191h.5v2.2h-.5zM73.2 194.8h.5v2.2h-.5zM73.2 198.7h.5v2.2h-.5zM73.2 202.6h.5v2.2h-.5zM70.2 205.1h2.2v.5h-2.2zM66.3 205.1h2.2v.5h-2.2zM62.5 205.1h2.2v.5h-2.2zM58.6 205.1h2.2v.5h-2.2zM54.8 205.1h2.2v.5h-2.2zM50.9 205.1h2.2v.5h-2.2zM47.1 205.1h2.2v.5h-2.2zM43.2 205.1h2.2v.5h-2.2zM39.4 205.1h2.2v.5h-2.2zM35.5 205.1h2.2v.5h-2.2zM31.6 205.1h2.2v.5h-2.2zM27.8 205.1h2.2v.5h-2.2zM23.9 205.1h2.2v.5h-2.2zM21.7 205.1h.6v.5h-.6z"/>
</g>
<text font-size="5.7" x="51.8" y="285.5">ЗАО «Тулаэлектропривод»</text>
<g font-size="4.2">
<text x="32.5" y="13.7">Примерная электрическая схема подключения электроприводов ЭП4 с</text>
<text x="61.6" y="18.5">электронным блоком управления серии Э22</text>
<text x="26.1" y="260.1">Назначение сигнальных реле К5 и К6 определяется настройками в меню привода.</text>
<text x="25.7" y="265">Выдача команды на движение привода в направлении &quot;Открыто&quot; или &quot;Закрыто&quot; при</text>
<text x="22.4" y="271">нажатии кнопок</text>
<text x="60.5" y="271">или</text>
<text x="75.1" y="271">на панели управления привода в режиме местного управления.</text>
<text x="165.4" y="286.1">Лист 1 из 2</text>
</g>
<g font-size="3.9">
<text x="33.7" y="246">3~</text>
<text x="34.3" y="241.9">М</text>
<text x="153.4" y="246.7">ЭЛЕКТРОПРИВОД</text>
</g>
<g font-size="2.8">
<text x="22.4" y="258.2">1)</text>
<text x="22.4" y="263.1">2)</text>
</g>
<g font-size="2.4">
<text x="57.2" y="27.2">ХS6</text>
<text x="73.3" y="27">ХS5</text>
<text x="87.4" y="27.2">ХS4</text>
<text x="100.1" y="27.1">ХS3</text>
<text x="150.3" y="27.1">ХS2</text>
<text x="30.9" y="35.7">L1 L2 L3 PE</text>
<text x="141.6" y="30.2">Сигнальные реле</text>
<text x="22.3" y="40.1">Q1ext</text>
<text x="32.5" y="40.5">1</text>
<text x="35.9" y="40.5">3</text>
<text x="39.4" y="40.5">5</text>
<text x="27.2" y="46.2">0,1</text>
<text x="32.8" y="46.8">2</text>
<text x="36.2" y="46.8">4</text>
<text x="39.5" y="46.8">6</text>
<text x="112.8" y="43.6" transform="rotate(-90 112.8 43.6)">Реле K1</text>
<text x="115.4" y="45.6" transform="rotate(-90 115.4 45.6)">(положение</text>
<text x="117.9" y="46.3" transform="rotate(-90 117.9 46.3)">&quot;ОТКРЫТО&quot;)</text>
<text x="127.5" y="43.5" transform="rotate(-90 127.5 43.5)">Реле K2</text>
<text x="130.1" y="45.5" transform="rotate(-90 130.1 45.5)">(положение</text>
<text x="132.8" y="46" transform="rotate(-90 132.8 46)">&quot;ЗАКРЫТО&quot;)</text>
<text x="142.4" y="43.6" transform="rotate(-90 142.4 43.6)">Реле K3</text>
<text x="145" y="43.6" transform="rotate(-90 145 43.6)">(момент</text>
<text x="147.7" y="46.3" transform="rotate(-90 147.7 46.3)">&quot;ОТКРЫТО&quot;)</text>
<text x="157.1" y="43.5" transform="rotate(-90 157.1 43.5)">Реле K4</text>
<text x="159.8" y="43.5" transform="rotate(-90 159.8 43.5)">(момент</text>
<text x="162.4" y="46" transform="rotate(-90 162.4 46)">&quot;ЗАКРЫТО&quot;)</text>
<text x="171.8" y="43.6" transform="rotate(-90 171.8 43.6)">Реле K5</text>
<text x="174.4" y="45.1" transform="rotate(-90 174.4 45.1)">(дополнит.</text>
<text x="177" y="42.1" transform="rotate(-90 177 42.1)">реле)</text>
<text x="186.6" y="43.5" transform="rotate(-90 186.6 43.5)">Реле K6</text>
<text x="189.1" y="44.9" transform="rotate(-90 189.1 44.9)">(дополнит.</text>
<text x="191.8" y="42" transform="rotate(-90 191.8 42)">реле)</text>
<text x="22.4" y="53.9">F1-3ext</text>
<text x="55" y="48.6" transform="rotate(-90 55 48.6)">Команда</text>
<text x="57.6" y="48.6" transform="rotate(-90 57.6 48.6)">&quot;ОТКРЫТЬ&quot;</text>
<text x="62.5" y="48.6" transform="rotate(-90 62.5 48.6)">Команда</text>
<text x="65.1" y="48.6" transform="rotate(-90 65.1 48.6)">&quot;ЗАКРЫТЬ&quot;</text>
<text x="74.4" y="48.6" transform="rotate(-90 74.4 48.6)">Вх 220 В</text>
<text x="77.6" y="48.6" transform="rotate(-90 77.6 48.6)">Вх 220 В</text>
<text x="84.1" y="48.6" transform="rotate(-90 84.1 48.6)">Вых +24В 200мА</text>
<text x="87.2" y="48.6" transform="rotate(-90 87.2 48.6)">Вых GND</text>
<text x="91.2" y="48.6" transform="rotate(-90 91.2 48.6)">Вх +24В 250мА</text>
<text x="94.3" y="48.6" transform="rotate(-90 94.3 48.6)">Вх GND</text>
<text x="101.5" y="48.6" transform="rotate(-90 101.5 48.6)">Ток. дат. полож.</text>
<text x="105" y="48.6" transform="rotate(-90 105 48.6)">Ток. дат. полож.</text>
<text x="111.9" y="52" transform="rotate(-90 111.9 52)">НЗ</text>
<text x="119.4" y="52" transform="rotate(-90 119.4 52)">НР</text>
<text x="126.7" y="52" transform="rotate(-90 126.7 52)">НЗ</text>
<text x="134.2" y="52" transform="rotate(-90 134.2 52)">НР</text>
<text x="141.3" y="52" transform="rotate(-90 141.3 52)">НЗ</text>
<text x="148.8" y="52" transform="rotate(-90 148.8 52)">НР</text>
<text x="156.2" y="52" transform="rotate(-90 156.2 52)">НЗ</text>
<text x="163.7" y="52" transform="rotate(-90 163.7 52)">НР</text>
<text x="170.7" y="52" transform="rotate(-90 170.7 52)">НЗ</text>
<text x="178.1" y="52" transform="rotate(-90 178.1 52)">НР</text>
<text x="185.4" y="52" transform="rotate(-90 185.4 52)">НЗ</text>
<text x="192.9" y="52" transform="rotate(-90 192.9 52)">НР</text>
<text x="54.6" y="67.2">1</text>
<text x="58" y="67.2">2</text>
<text x="61.6" y="67.2">3</text>
<text x="65.1" y="67.2">4</text>
<text x="74" y="67.2">1</text>
<text x="77.6" y="67.2">2</text>
<text x="83.7" y="67.2">1</text>
<text x="87.1" y="67.2">2</text>
<text x="90.8" y="67.2">3</text>
<text x="94.2" y="67.2">4</text>
<text x="100.8" y="67.2">9</text>
<text x="103" y="67.2">10</text>
<text x="109.5" y="67.3">1</text>
<text x="113.1" y="67.3">2</text>
<text x="116.8" y="67.3">3</text>
<text x="120.7" y="67.3">4</text>
<text x="124.3" y="67.3">5</text>
<text x="128" y="67.3">6</text>
<text x="131.7" y="67.3">7</text>
<text x="135.6" y="67.3">8</text>
<text x="139.1" y="67.3">9</text>
<text x="142.7" y="67.3">10</text>
<text x="146.5" y="67.3">11</text>
<text x="150.4" y="67.3">12</text>
<text x="153.8" y="67.3">13</text>
<text x="157.5" y="67.3">14</text>
<text x="161.1" y="67.3">15</text>
<text x="165" y="67.3">16</text>
<text x="168.5" y="67.3">17</text>
<text x="172.2" y="67.3">18</text>
<text x="175.9" y="67.3">19</text>
<text x="179.7" y="67.3">20</text>
<text x="183.2" y="67.3">21</text>
<text x="186.9" y="67.3">22</text>
<text x="190.5" y="67.3">23</text>
<text x="194.5" y="67.3">24</text>
<text x="113.5" y="86">К1</text>
<text x="128.5" y="86">К2</text>
<text x="143" y="86">К3</text>
<text x="158" y="86">К4</text>
<text x="172.6" y="86">К5</text>
<text x="187.2" y="86">К6</text>
<text x="122.5" y="99.1">Модуль управления</text>
<text x="178.9" y="105.7">управления</text>
<text x="181.3" y="103.2">Панель</text>
<text x="33.1" y="166.4">1</text>
<text x="36.5" y="166.4">3 5</text>
<text x="56.7" y="166.4">1</text>
<text x="60.1" y="166.4">3 5</text>
<text x="23.9" y="173.5">КМ1</text>
<text x="33.2" y="171.7">2</text>
<text x="36.6" y="171.7">4</text>
<text x="39.4" y="171.7">6</text>
<text x="47.6" y="173.4">КМ2</text>
<text x="56.8" y="171.7">2</text>
<text x="60.2" y="171.7">4</text>
<text x="63" y="171.7">6</text>
<text x="27" y="218.3">ХS1</text>
<text x="32.9" y="220.7">1</text>
<text x="36.3" y="220.7">2</text>
<text x="39.7" y="220.7">3</text>
<text x="127.8" y="227.7">Термовыключатель</text>
<text x="155.2" y="227.6">Обогреватель</text>
</g>
<g font-size="2">
<text x="162.8" y="94.9">символьный дисплей</text>
<text x="166.1" y="92.8">Двухстрочный</text>
<text x="162.6" y="110.9">ЗАКРЫТЬ</text>
<text x="162.3" y="119.8">ОТКРЫТЬ</text>
<text x="186.4" y="121.5">СТОП</text>
<text x="186.5" y="126">СБРОС</text>
</g>
<text font-size="1.6" x="161.7" y="28.9">1)</text>
<g font-size="1.2">
<text x="172.2" y="109.9">2)</text>
<text x="172.3" y="118.8">2)</text>
</g>
</svg>
